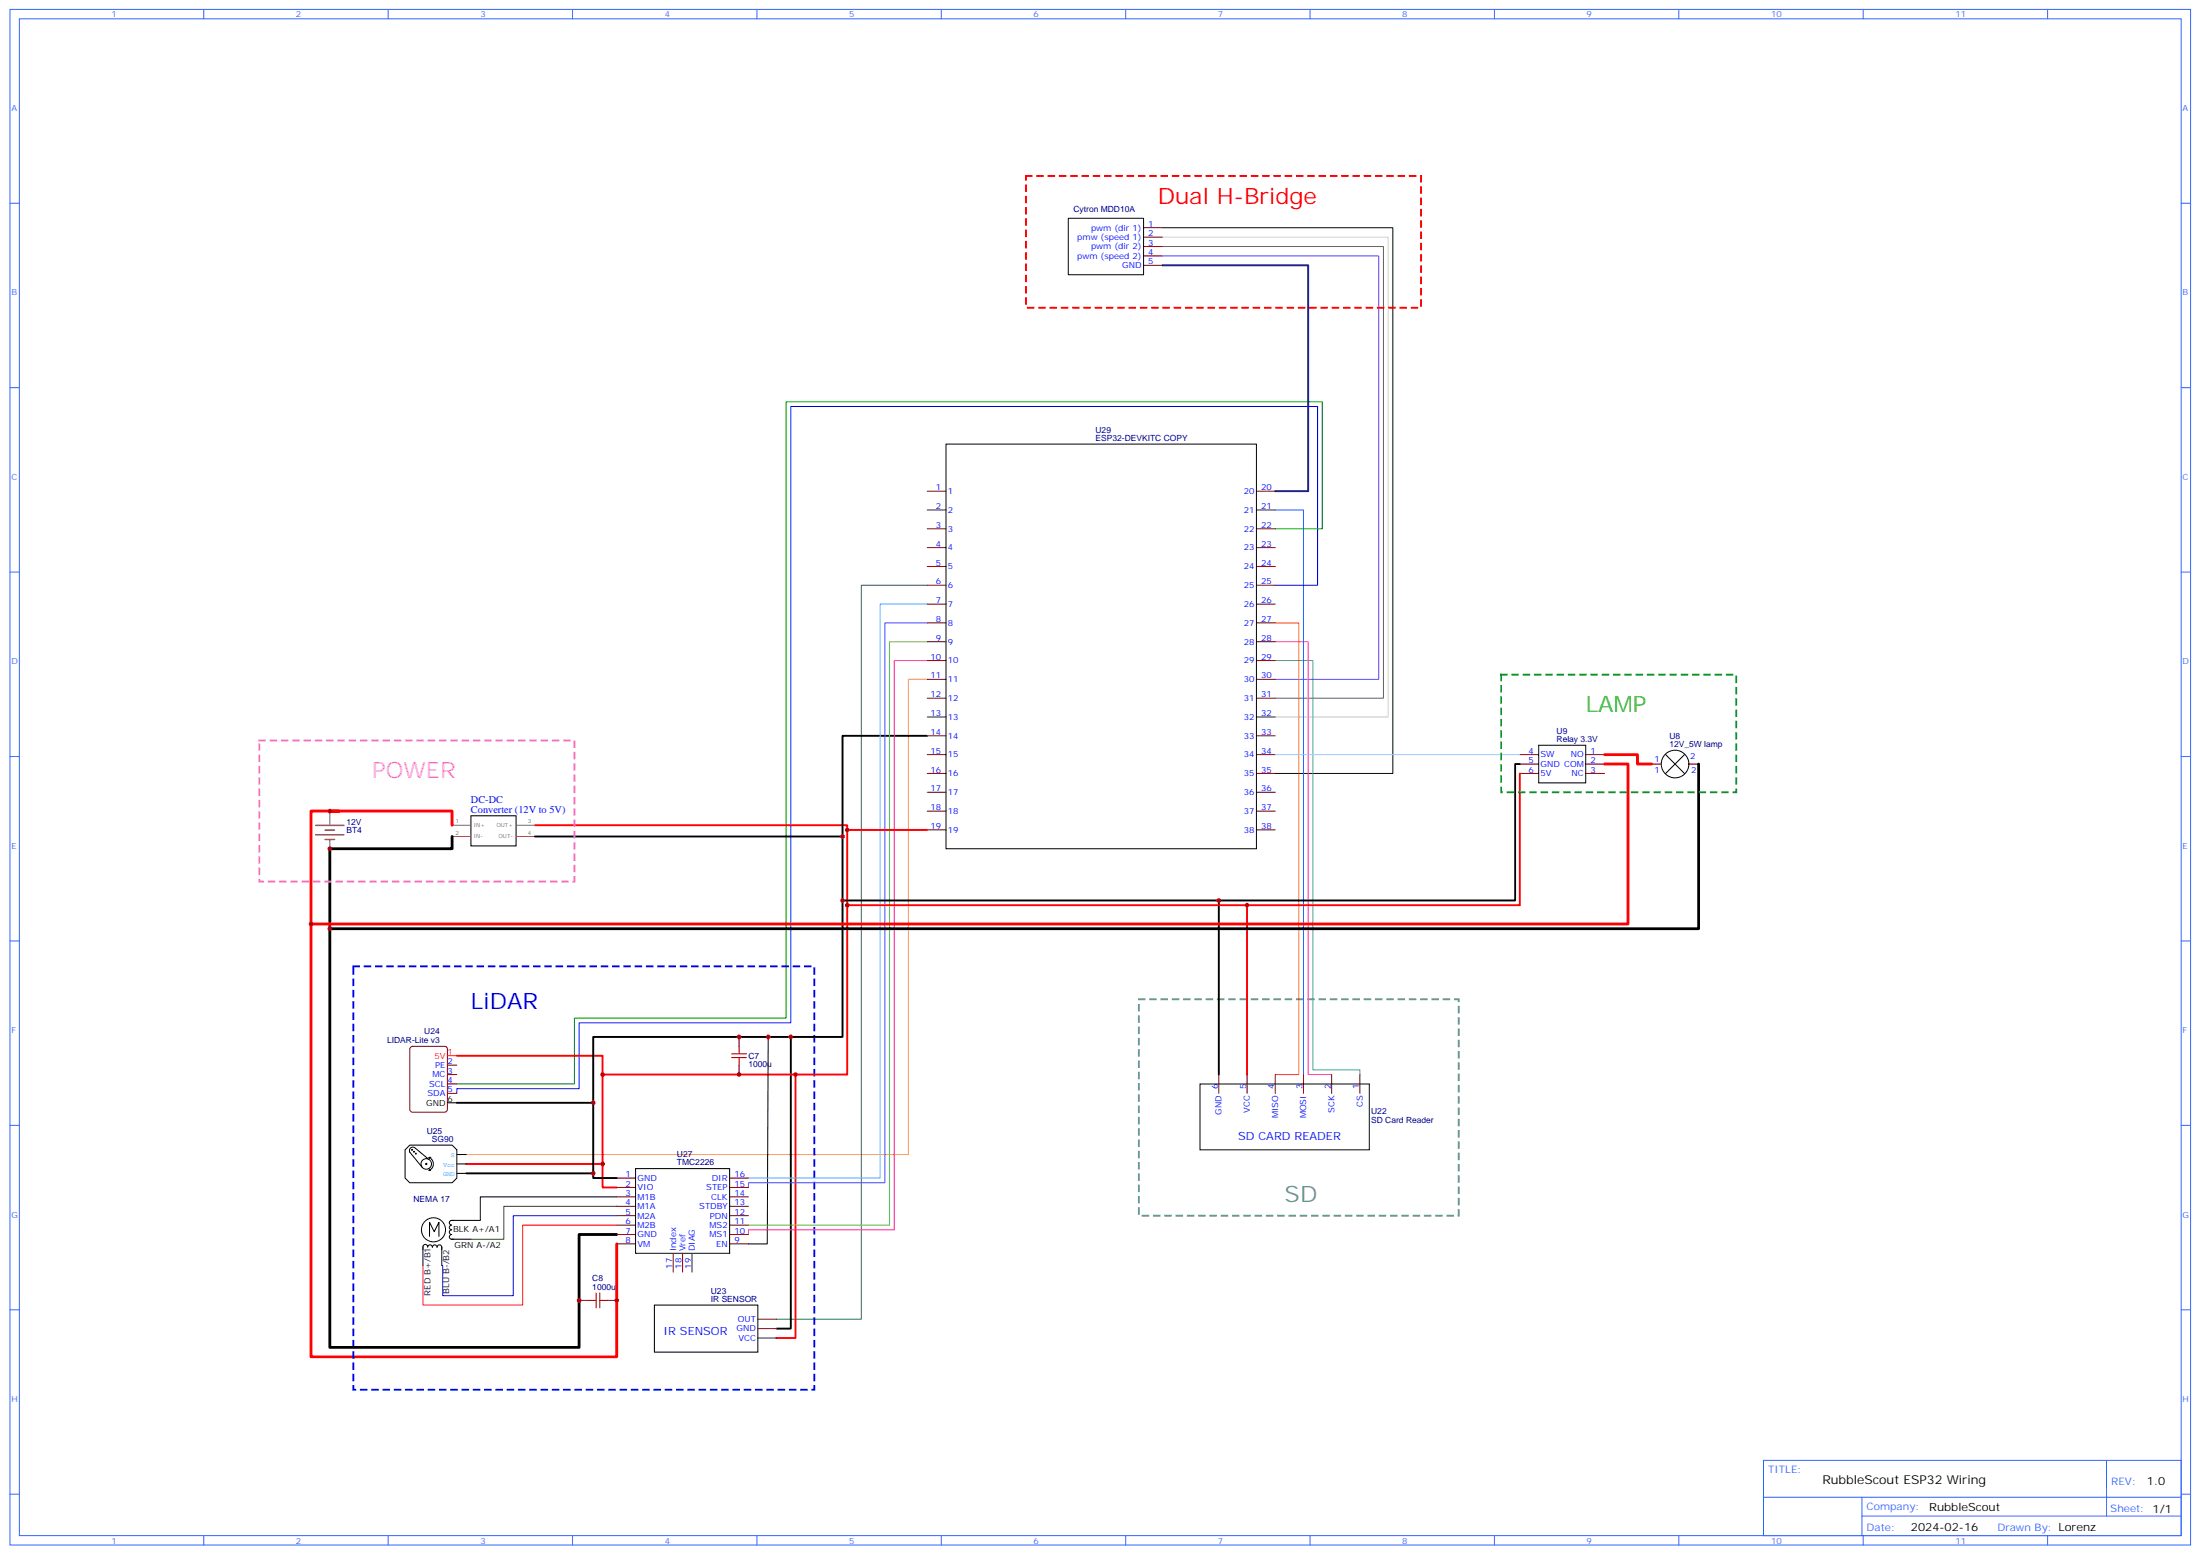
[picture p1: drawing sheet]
<svg xmlns="http://www.w3.org/2000/svg" width="825mm" height="583mm" viewBox="0 0 825 583" stroke-linecap="round" stroke-linejoin="round" font-family="sans-serif">
<g fill="none" stroke="#36f" stroke-width=".38">
<path d="M3.7 3.5h817.8v575.8h-817.8zM7.3 7.1h810.7v568.6h-810.7zM76.4 3.5v3.6M145.6 3.5v3.6M214.7 3.5v3.6M283.8 3.5v3.6M353 3.5v3.6M422.1 3.5v3.6M491.3 3.5v3.6M560.4 3.5v3.6M629.6 3.5v3.6M698.7 3.5v3.6"/>
<path d="M767.9 3.5v3.6M3.7 76.2h3.6M818 76.2h3.5M3.7 145.3h3.6M818 145.3h3.5M3.7 214.5h3.6M818 214.5h3.5M3.7 283.6h3.6M818 283.6h3.5M3.7 352.8h3.6M818 352.8h3.5M3.7 421.9h3.6"/>
<path d="M818 421.9h3.5M3.7 491.1h3.6M818 491.1h3.5M661.3 547.5h156.7v28.2h-156.7zM789.9 547.5l.1 20.9M3.7 560.2h3.6M76.4 575.7v3.6M145.6 575.7v3.6M214.7 575.7v3.6M283.8 575.7v3.6M353 575.7v3.6M422.1 575.7v3.6"/>
<path d="M491.3 575.7v3.6M560.4 575.7v3.6M629.6 575.7v3.6M661.4 561.4h156.4M698.2 568.4h119.6M698.2 561.4v14.1M698.7 575.7v3.6M767.9 575.7v3.6M818 560.2h3.5"/>
</g>
<g fill="none" stroke="#000" stroke-width=".38">
<path d="M400.6 81.8h28.2v21.2h-28.2zM435.9 85.4h86.4v204.6h-44.1M354.8 166.5h116.4v151.7h-116.4zM577 279.4h17.6v14.1h-17.6zM624.6 282.9l7.1 7.1M631.7 282.9l-7.1 7.1M176.6 305.9h16.9v11.2h-16.9zM288.1 388.8l-.4 77.6h-7M167.8 413.5h3.5M450 406.4h63.5v24.7h-63.5zM151.9 431.1l1.8-1.8h15.8l1.8 1.8v10.6l-1.8 1.7h-15.8l-1.8-1.7zM154.4 431.1h.3l-.3 .1"/>
<path d="M155.1 431.8h.3l-.3 .1M155.8 432.5h.3l-.3 .1M157.9 436.4a1.98 1.98 0 0 1 2.9-1.7 1.98 1.98 0 0 1 .1 3.3 1.98 1.98 0 0 1-3-1.4M159.6 436.4l.2-.3 .3 .3-.4 .1M160.7 434.6l-5.3-4.4a1.31 1.31 0 0 0-1.5 .3 1.31 1.31 0 0 0-.2 1.5l4.7 5.8M160.9 433.9a2.68 2.68 0 0 1 1.6 2.5 2.68 2.68 0 0 1-1.6 2.5M160.9 433.9l.2 .5M160.9 433.9h.7M160.9 438.9h.5M161.1 438.3l-.2 .6M171.3 432.9h3.5M171.3 436.4h3.5"/>
<path d="M171.3 439.9h3.5M238.3 438.1h35.3v31.8h-35.3zM231.3 448.7h-51.2v8.9h-10.7a.88 .88 0 0 0-.9 .8 .88 .88 0 0 0 .9 .9 .88 .88 0 0 0-.9 .9 .88 .88 0 0 0 .9 .9 .88 .88 0 0 0-.9 .9 .88 .88 0 0 0 .9 .8 .88 .88 0 0 0-.9 .9 .88 .88 0 0 0 .9 .9h7.2M158.6 467.4a.88 .88 0 0 1 .9-.9 .88 .88 0 0 1 .9 .9M158.6 467.6v.9M160.4 467.6a.88 .88 0 0 1 .9-.9 .88 .88 0 0 1 .8 .9 .88 .88 0 0 1 .9-.9 .88 .88 0 0 1 .9 .9 .88 .88 0 0 1 .9-.9 .88 .88 0 0 1 .9 .9v.9M161.1 463.5v-5.2l1.7 3.5 1.8-3.5v5.2M167.1 461.1a4.5 4.5 0 0 0-6.5-4.1 4.5 4.5 0 0 0-.8 7.6 4.5 4.5 0 0 0 7.2-2.5l.1-.8M245.4 489.3h38.8v17.6h-38.8z"/>
<circle cx="628.2" cy="286.5" r="5.2"/>
</g>
<path d="M435.9 88.9h84.7v179.9h-42.4" fill="none" stroke="#ccc" stroke-width=".38"/>
<path d="M435.9 92.4h82.9v169.4h-40.6" fill="none" stroke="#666" stroke-width=".38"/>
<path d="M435.9 96h81.1v158.7h-38.8" fill="none" stroke="#90f" stroke-width=".38"/>
<path d="M427.1 374.6h119.9v81.2h-119.9z" fill="none" stroke="#699" stroke-width=".71" stroke-dasharray="2.1 2.1"/>
<path d="M478.2 247.6h14.1v153.5h17.7v1.8" fill="none" stroke="#399" stroke-width=".38"/>
<path d="M347.7 275.9h-31.8v112.9h-93.4v52.9h8.8M569.9 286.5h-1.7v51.1h-252.3M200.6 313.6h115.3M457.1 337.6v65.3M296.5 388.8v109.3h-5.2M171.3 413.5h51.2M174.8 439.9h47.7" fill="none" stroke="#000" stroke-width=".71"/>
<path d="M569.9 290v49.4h-252.2M200.6 309.4h117.1v93.5h-91.7v42.3h5.3M317.7 311.1h30M467.6 339.4v63.5M171.3 395.8h54.7v7.1M298.3 402.9v98.7h-7M174.8 436.4h51.2" fill="none" stroke="#f00" stroke-width=".71"/>
<path d="M478.2 240.6h12.4v162.3h8.8" fill="none" stroke="#f3c" stroke-width=".38"/>
<path d="M478.2 233.5h8.8v169.4h-8.8" fill="none" stroke="#f60" stroke-width=".38"/>
<path d="M478.2 191.2h10.6v211.7" fill="none" stroke="#06f" stroke-width=".38"/>
<path d="M478.2 219.4h15.9v-67h-197.6v231.1h-79.3v24.7h-45.9v1.7M231.3 455.8h-38.8v30h-26.5v-11.3h-.3" fill="none" stroke="#00f" stroke-width=".38"/>
<path d="M478.2 198.3h17.7v-47.7h-201.1v231.1h-79.4v24.7h-44.1" fill="none" stroke="#008700" stroke-width=".38"/>
<path d="M347.7 254.7h-7.1v178.2h-165.8" fill="none" stroke="#f90" stroke-width=".38"/>
<g fill="none" stroke="#870000" stroke-width=".38">
<path d="M428.8 85.4h7.1M428.8 88.9h7.1M428.8 92.4h7.1M428.8 96h7.1M428.8 99.5h7.1M347.7 184.1h7.1M347.7 191.2h7.1M347.7 198.3h7.1M471.2 184.1h7M471.2 191.2h7M471.2 198.3h7M347.7 205.3h7.1"/>
<path d="M347.7 212.4h7.1M347.7 219.4h7.1M471.2 205.3h7M471.2 212.4h7M471.2 219.4h7M347.7 226.5h7.1M347.7 233.5h7.1M471.2 226.5h7M471.2 233.5h7M347.7 240.6h7.1M347.7 247.6h7.1M347.7 254.7h7.1"/>
<path d="M471.2 240.6h7M471.2 247.6h7M471.2 254.7h7M347.7 261.8h7.1M347.7 268.8h7.1M347.7 275.9h7.1M471.2 261.8h7M471.2 268.8h7M471.2 275.9h7M347.7 282.9h7.1M347.7 290h7.1M347.7 297h7.1"/>
<path d="M471.2 282.9h7M471.2 290h7M471.2 297h7M569.9 282.9h7.1M569.9 290h7.1M569.9 286.5h7.1M594.6 282.9h7.1M594.6 290h7.1M594.6 286.5h7.1M619.3 286.5h3.6M633.4 286.5h3.6M347.7 304.1h7.1"/>
<path d="M347.7 311.1h7.1M471.2 304.1h7M471.2 311.1h7M153.9 392.7l.8-.4h12l.9 .4 .2 .6v22.6l-.5 .9-.6 .2h-12l-.8-.5-.2-.6v-22.6zM167.8 399.3h3.5M277.1 388.8v3.5M277.1 399.3v3.6M167.8 402.9h3.5M167.8 406.4h3.5M167.8 409.9h3.5M457.1 402.9v7M467.6 402.9v7"/>
<path d="M478.2 402.9v7M488.8 402.9v7M499.4 402.9v7M510 402.9v7M231.3 441.7h7M231.3 445.2h7M231.3 448.7h7M231.3 452.3h7M231.3 455.8h7M231.3 459.3h7M273.6 441.7h7.1M273.6 445.2h7.1"/>
<path d="M273.6 448.7h7.1M273.6 452.3h7.1M273.6 455.8h7.1M273.6 459.3h7.1M231.3 462.8h7M231.3 466.4h7M252.4 469.9v7.1M256 469.9v7.1M259.5 469.9v7.1M273.6 462.8h7.1M273.6 466.4h7.1M217.2 487.5h3.5"/>
<path d="M227.8 487.5h3.5M284.2 494.6h7.1M284.2 498.1h7.1M284.2 501.6h7.1"/>
</g>
<path d="M347.7 219.4h-24.7v275.2h-31.7" fill="none" stroke="#366" stroke-width=".38"/>
<path d="M167.8 395.8h3.5M231.3 459.3h-35.3v30h-37.4v-14.8" fill="none" stroke="#f00" stroke-width=".38"/>
<path d="M231.3 452.3h-42.4v12.3h-12.3" fill="none" stroke="#360" stroke-width=".38"/>
<path d="M601.7 286.5h8.8v59.9h-493.9M601.7 282.9h12.3v3.6h5.3M123.7 304.1h-7.1v204.6h114.7v-42.3M127.2 304.1h-3.5h45.8v5.3" fill="none" stroke="#f00" stroke-width="1.1"/>
<path d="M132.5 362.3h172.9v158.8h-172.9z" fill="none" stroke="#00f" stroke-width=".71" stroke-dasharray="2.1 2.1"/>
<path d="M274.3 395.1h5.7M274.3 396.5h5.7M277.1 392.3v2.8M277.1 396.5v2.8M220.7 487.5h2.8M223.5 484.7v5.7M224.9 487.5h2.9M224.9 484.7v5.7" fill="none" stroke="#a10000" stroke-width=".38"/>
<path d="M637 286.5v61.7h-513.3M169.5 313.6v4.6h-45.8v187h93.5v-42.4h14.1" fill="none" stroke="#000" stroke-width="1.1"/>
<path d="M347.7 247.6h-12.3v213.5h-54.7v1.7" fill="none" stroke="#f0c" stroke-width=".38"/>
<path d="M347.7 240.6h-14.1v218.7h-52.9" fill="none" stroke="#9c0" stroke-width=".38"/>
<path d="M347.7 233.5h-15.9v209.9h-51.1v1.8" fill="none" stroke="#63f" stroke-width=".38"/>
<path d="M347.7 226.5h-17.6v215.2h-49.4" fill="none" stroke="#3cf" stroke-width=".38"/>
<path d="M158.6 467.4v7.1M165.7 467.4v7.1" fill="none" stroke="#003" stroke-width=".38"/>
<path d="M384.7 66h148.2v49.4h-148.2z" fill="none" stroke="#f00" stroke-width=".71" stroke-dasharray="2.1 2.1"/>
<path d="M435.9 99.5h54.7v84.6h-12.4" fill="none" stroke="#006" stroke-width=".71"/>
<path d="M123.7 304.1v3.5M123.7 307.7v1.4M123.7 314.7v3.5M169.5 309.4h7M169.5 313.6h7M193.6 309.4h7M193.6 313.6h7" fill="none" stroke="#a64a4a" stroke-width=".38"/>
<path d="M118.4 309.4h10.6M118.4 313h10.6M121.9 311.2h3.5M121.9 314.7h3.5" fill="none" stroke="#a64a4a" stroke-width=".56"/>
<path d="M97.2 277.6h118.2v53h-118.2z" fill="none" stroke="#f6f" stroke-width=".71" stroke-dasharray="2.1 2.1"/>
<path d="M478.2 282.9h91.7" fill="none" stroke="#9cf" stroke-width=".38"/>
<path d="M562.9 252.9h88.2v44.1h-88.2z" fill="none" stroke="#0c3" stroke-width=".71" stroke-dasharray="2.1 2.1"/>
<g fill="#c00">
<circle cx="277.1" cy="402.9" r=".88"/>
<circle cx="226" cy="402.9" r=".88"/>
<circle cx="226" cy="436.4" r=".88"/>
<circle cx="296.5" cy="388.8" r=".88"/>
<circle cx="288.1" cy="388.8" r=".88"/>
<circle cx="222.5" cy="413.5" r=".88"/>
<circle cx="222.5" cy="439.9" r=".88"/>
<circle cx="277.1" cy="388.8" r=".88"/>
<circle cx="298.3" cy="402.9" r=".88"/>
<circle cx="457.1" cy="337.6" r=".88"/>
<circle cx="231.3" cy="487.5" r=".88"/>
<circle cx="217.2" cy="487.5" r=".88"/>
<circle cx="123.7" cy="318.2" r=".88"/>
<circle cx="123.7" cy="304.1" r=".88"/>
<circle cx="317.7" cy="311.1" r=".88"/>
<circle cx="315.9" cy="313.6" r=".88"/>
<circle cx="123.7" cy="348.2" r=".88"/>
<circle cx="315.9" cy="337.6" r=".88"/>
<circle cx="317.7" cy="339.4" r=".88"/>
<circle cx="116.6" cy="346.4" r=".88"/>
<circle cx="467.6" cy="339.4" r=".88"/>
</g>
<text font-size="8.5" fill="#f00" x="434.1" y="76.6">Dual H-Bridge</text>
<text font-size="8.5" fill="#3c0" x="594.6" y="267.1">LAMP</text>
<text font-size="8.5" fill="#f6f" x="139.6" y="291.7">POWER</text>
<text font-size="8.5" fill="#00f" x="176.6" y="378.2">LiDAR</text>
<text font-size="8.5" fill="#699" x="481.8" y="450.5">SD</text>
<text font-size="4.6" x="683.4" y="556.5">RubbleScout ESP32 Wiring</text>
<g font-size="4.2" fill="#00f">
<text x="464.3" y="427.5">SD CARD READER</text>
<text x="248.8" y="500.5">IR SENSOR</text>
</g>
<g font-size="4.2">
<text x="805.1" y="556.8">1.0</text>
<text x="723.5" y="566.3">RubbleScout</text>
<text x="716.6" y="574.1">2024-02-16</text>
</g>
<g font-size="3.9" fill="#00f">
<text x="176.6" y="300.9">DC-DC</text>
<text x="176.6" y="304.8">Converter (12V to 5V)</text>
</g>
<g font-size="3.9" fill="#36f">
<text x="663.1" y="552.1">TITLE:</text>
<text x="791.7" y="556.8">REV:</text>
<text x="700" y="566.3">Company:</text>
<text x="791.4" y="566.9">Sheet: 1/1</text>
<text x="700" y="574">Date:</text>
<text x="749" y="574.1">Drawn By: Lorenz</text>
</g>
<g font-size="3.2" fill="#36f">
<text x="41.8" y="6.5">1</text>
<text x="111" y="6.5">2</text>
<text x="180.1" y="6.5">3</text>
<text x="249.3" y="6.5">4</text>
<text x="318.4" y="6.5">5</text>
<text x="387.6" y="6.5">6</text>
<text x="456.7" y="6.5">7</text>
<text x="525.9" y="6.5">8</text>
<text x="595" y="6.5">9</text>
<text x="664.1" y="6.5">10</text>
<text x="733.3" y="6.5">11</text>
<text x="4.3" y="41.6">A</text>
<text x="818.5" y="41.6">A</text>
<text x="4.3" y="110.8">B</text>
<text x="818.5" y="110.8">B</text>
<text x="4.3" y="179.9">C</text>
<text x="818.5" y="179.9">C</text>
<text x="4.3" y="249.1">D</text>
<text x="818.5" y="249.1">D</text>
<text x="4.3" y="318.2">E</text>
<text x="818.5" y="318.2">E</text>
<text x="4.3" y="387.3">F</text>
<text x="818.5" y="387.3">F</text>
<text x="4.3" y="456.5">G</text>
<text x="818.5" y="456.5">G</text>
<text x="4.3" y="525.6">H</text>
<text x="818.5" y="525.6">H</text>
<text x="41.8" y="578.7">1</text>
<text x="111" y="578.7">2</text>
<text x="180.1" y="578.7">3</text>
<text x="249.3" y="578.7">4</text>
<text x="318.4" y="578.7">5</text>
<text x="387.6" y="578.7">6</text>
<text x="456.7" y="578.7">7</text>
<text x="525.9" y="578.7">8</text>
<text x="595" y="578.7">9</text>
<text x="664.1" y="578.7">10</text>
<text x="733.3" y="578.7">11</text>
</g>
<g font-size="3.2" fill="#000080">
<text x="402.6" y="79.6">Cytron MDD10A</text>
<text x="410.8" y="165.5">ESP32-DEVKITC COPY</text>
<text x="410.8" y="162.2">U29</text>
<text x="583.7" y="275.1">U9</text>
<text x="583.7" y="278.3">Relay 3.3V</text>
<text x="626.1" y="280.2">12V_5W lamp</text>
<text x="626.1" y="277">U8</text>
<text x="130" y="309.3">12V</text>
<text x="129.9" y="312.5">BT4</text>
<text x="159.1" y="387.8">U24</text>
<text x="145.2" y="391.1">LIDAR-Lite v3</text>
<text x="280.7" y="400.1">1000u</text>
<text x="280.7" y="396.9">C7</text>
<text x="514.2" y="417.8">U22</text>
<text x="160" y="425.2">U25</text>
<text x="514.2" y="420.9">SD Card Reader</text>
<text x="161.9" y="428.3">SG90</text>
<text x="253.9" y="436.9">TMC2226</text>
<text x="253.9" y="433.7">U27</text>
<text x="155.1" y="450.8">NEMA 17</text>
<text x="222.1" y="483.7">1000u</text>
<text x="222.1" y="480.5">C8</text>
<text x="266.6" y="485.2">U23</text>
<text x="266.6" y="488.2">IR SENSOR</text>
</g>
<g font-size="3.2" fill="#00f">
<text x="404" y="90">pmw (speed 1)</text>
<text x="409.1" y="86.4">pwm (dir 1)</text>
<text x="430.6" y="85">1</text>
<text x="430.6" y="88.5">2</text>
<text x="409.1" y="93.5">pwm (dir 2)</text>
<text x="430.6" y="92.1">3</text>
<text x="430.6" y="95.6">4</text>
<text x="404" y="97">pwm (speed 2)</text>
<text x="420.8" y="100.5">GND</text>
<text x="430.6" y="99.1">5</text>
<text x="351" y="183.8">1</text>
<text x="355.5" y="185.2">1</text>
<text x="466.4" y="185.2">20</text>
<text x="472.9" y="183.8">20</text>
<text x="351" y="190.9">2</text>
<text x="472.9" y="190.9">21</text>
<text x="351" y="197.9">3</text>
<text x="355.5" y="192.3">2</text>
<text x="466.4" y="192.3">21</text>
<text x="472.9" y="197.9">22</text>
<text x="355.5" y="199.3">3</text>
<text x="466.4" y="199.3">22</text>
<text x="351" y="205">4</text>
<text x="355.5" y="206.4">4</text>
<text x="466.4" y="206.4">23</text>
<text x="472.9" y="205">23</text>
<text x="351" y="212">5</text>
<text x="355.5" y="213.4">5</text>
<text x="466.4" y="213.4">24</text>
<text x="472.9" y="212">24</text>
<text x="351" y="219.1">6</text>
<text x="355.5" y="220.5">6</text>
<text x="466.4" y="220.5">25</text>
<text x="472.9" y="219.1">25</text>
<text x="351" y="226.1">7</text>
<text x="355.5" y="227.5">7</text>
<text x="466.4" y="227.5">26</text>
<text x="472.9" y="226.1">26</text>
<text x="351" y="233.2">8</text>
<text x="472.9" y="233.2">27</text>
<text x="355.5" y="234.6">8</text>
<text x="466.4" y="234.6">27</text>
<text x="351" y="240.2">9</text>
<text x="355.5" y="241.7">9</text>
<text x="466.4" y="241.7">28</text>
<text x="472.9" y="240.2">28</text>
<text x="349" y="247.3">10</text>
<text x="355.5" y="248.7">10</text>
<text x="466.4" y="248.7">29</text>
<text x="472.9" y="247.3">29</text>
<text x="349" y="254.4">11</text>
<text x="355.5" y="255.8">11</text>
<text x="466.4" y="255.8">30</text>
<text x="472.9" y="254.4">30</text>
<text x="349" y="261.4">12</text>
<text x="355.5" y="262.8">12</text>
<text x="466.4" y="262.8">31</text>
<text x="472.9" y="261.4">31</text>
<text x="349" y="268.5">13</text>
<text x="355.5" y="269.9">13</text>
<text x="466.4" y="269.9">32</text>
<text x="472.9" y="268.5">32</text>
<text x="349" y="275.5">14</text>
<text x="472.9" y="275.5">33</text>
<text x="355.5" y="276.9">14</text>
<text x="466.4" y="276.9">33</text>
<text x="349" y="282.6">15</text>
<text x="355.5" y="284">15</text>
<text x="466.4" y="284">34</text>
<text x="472.9" y="282.6">34</text>
<text x="573.2" y="282.6">4</text>
<text x="573.2" y="286.1">5</text>
<text x="577.7" y="284">SW</text>
<text x="577.7" y="287.5">GND COM</text>
<text x="589.1" y="284">NO</text>
<text x="596.4" y="282.6">1</text>
<text x="596.4" y="286.1">2</text>
<text x="620.5" y="285.7">1</text>
<text x="633.8" y="284.7">2</text>
<text x="349" y="289.6">16</text>
<text x="355.5" y="291">16</text>
<text x="466.4" y="291">35</text>
<text x="472.9" y="289.6">35</text>
<text x="573.2" y="289.6">6</text>
<text x="577.7" y="291">5V</text>
<text x="589.3" y="291">NC</text>
<text x="596.4" y="289.6">3</text>
<text x="620.4" y="289.6">1</text>
<text x="634.3" y="289.6">2</text>
<text x="349" y="296.7">17</text>
<text x="355.5" y="298.1">17</text>
<text x="466.4" y="298.1">36</text>
<text x="472.9" y="296.7">36</text>
<text x="349" y="303.7">18</text>
<text x="355.5" y="305.2">18</text>
<text x="466.4" y="305.2">37</text>
<text x="472.9" y="303.7">37</text>
<text x="349" y="310.8">19</text>
<text x="472.9" y="310.8">38</text>
<text x="355.5" y="312.2">19</text>
<text x="466.4" y="312.2">38</text>
<text x="163.2" y="400.4">PE</text>
<text x="167.8" y="399">2</text>
<text x="160.9" y="407.5">SCL</text>
<text x="162.2" y="403.9">MC</text>
<text x="167.8" y="402.5">3</text>
<text x="167.8" y="406">4</text>
<text x="160.3" y="411">SDA</text>
<text x="167.8" y="409.6">5</text>
<text x="456.7" y="408.2" transform="rotate(-90 456.7 408.2)">6</text>
<text x="467.3" y="408.2" transform="rotate(-90 467.3 408.2)">5</text>
<text x="477.9" y="408.2" transform="rotate(-90 477.9 408.2)">4</text>
<text x="488.5" y="408.2" transform="rotate(-90 488.5 408.2)">3</text>
<text x="499" y="408.2" transform="rotate(-90 499 408.2)">2</text>
<text x="509.6" y="408.2" transform="rotate(-90 509.6 408.2)">1</text>
<text x="458.1" y="417.9" transform="rotate(-90 458.1 417.9)">GND</text>
<text x="468.7" y="417.2" transform="rotate(-90 468.7 417.2)">VCC</text>
<text x="479.3" y="419.3" transform="rotate(-90 479.3 419.3)">MISO</text>
<text x="489.9" y="419.3" transform="rotate(-90 489.9 419.3)">MOSI</text>
<text x="500.5" y="417.2" transform="rotate(-90 500.5 417.2)">SCK</text>
<text x="511" y="415" transform="rotate(-90 511 415)">CS</text>
<text x="234.6" y="441.3">1</text>
<text x="239" y="442.7">GND</text>
<text x="266.9" y="442.7">DIR</text>
<text x="275.4" y="441.3">16</text>
<text x="234.6" y="444.9">2</text>
<text x="234.6" y="448.4">3</text>
<text x="239" y="446.3">VIO</text>
<text x="239" y="449.8">M1B</text>
<text x="264.9" y="446.3">STEP</text>
<text x="266.7" y="449.8">CLK</text>
<text x="275.4" y="448.4">14</text>
<text x="275.4" y="444.9">15</text>
<text x="234.6" y="451.9">4</text>
<text x="234.6" y="455.4">5</text>
<text x="239" y="453.3">M1A</text>
<text x="262.2" y="453.3">STDBY</text>
<text x="275.4" y="455.4">12</text>
<text x="275.4" y="451.9">13</text>
<text x="234.6" y="459">6</text>
<text x="239" y="456.8">M2A</text>
<text x="239" y="460.4">M2B</text>
<text x="266.1" y="460.4">MS2</text>
<text x="266.2" y="456.8">PDN</text>
<text x="275.4" y="459">11</text>
<text x="234.6" y="462.5">7</text>
<text x="234.6" y="466">8</text>
<text x="239" y="463.9">GND</text>
<text x="239" y="467.4">VM</text>
<text x="266.1" y="463.9">MS1</text>
<text x="268.5" y="467.4">EN</text>
<text x="275.4" y="466">9</text>
<text x="275.4" y="462.5">10</text>
<text x="253.5" y="469.2" transform="rotate(-90 253.5 469.2)">Index</text>
<text x="257" y="469.2" transform="rotate(-90 257 469.2)">Vref</text>
<text x="260.6" y="469.2" transform="rotate(-90 260.6 469.2)">DIAG</text>
<text x="252.1" y="475.7" transform="rotate(-90 252.1 475.7)">17</text>
<text x="255.6" y="475.7" transform="rotate(-90 255.6 475.7)">18</text>
<text x="259.2" y="475.7" transform="rotate(-90 259.2 475.7)">19</text>
<text x="276.7" y="495.7">OUT</text>
<text x="276.2" y="499.2">GND</text>
<text x="276.9" y="502.7">VCC</text>
</g>
<g font-size="3.2" fill="#f00">
<text x="167.8" y="395.5">1</text>
<text x="162.9" y="396.9">5V</text>
</g>
<g font-size="3.2">
<text x="167.8" y="413.1">6</text>
<text x="159.8" y="414.5">GND</text>
<text x="169.9" y="461.8">BLK A+/A1</text>
<text x="170.5" y="467.8">GRN A-/A2</text>
</g>
<g font-size="3.2" fill="#003">
<text x="161.4" y="485.8" transform="rotate(-90 161.4 485.8)">RED B+/B1</text>
<text x="168.5" y="485.1" transform="rotate(-90 168.5 485.1)">BLU B-/B2</text>
</g>
<g font-size="2.5" fill="#29abe2">
<text x="166.2" y="437.4">Vcc</text>
<text x="169.1" y="433.9">S</text>
<text x="166.2" y="441">GND</text>
</g>
<g font-size="2.1" fill="#a54b4b">
<text x="170.9" y="308.7">1</text>
<text x="177.7" y="310.1">IN+</text>
<text x="186.2" y="310.1">OUT+</text>
<text x="197.9" y="308.7">3</text>
<text x="170.9" y="312.9">2</text>
<text x="177.7" y="314.3">IN-</text>
<text x="186.9" y="314.3">OUT-</text>
<text x="197.9" y="312.9">4</text>
</g>
</svg>
